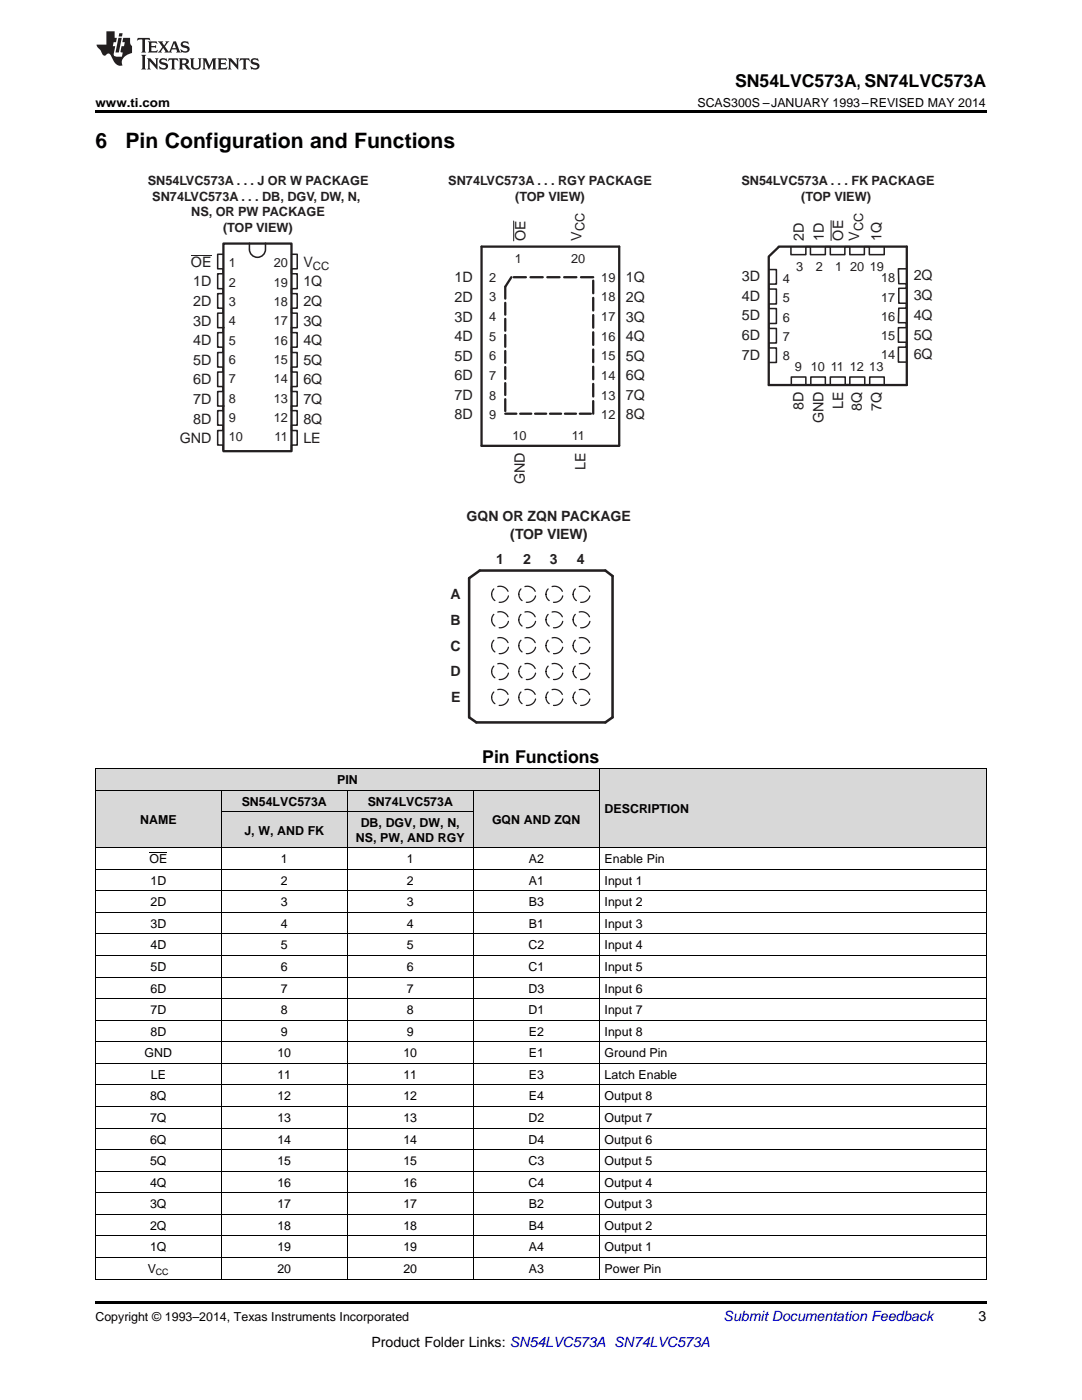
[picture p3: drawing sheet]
<svg xmlns="http://www.w3.org/2000/svg" width="216mm" height="279mm" viewBox="0 0 216 279" stroke-linecap="round" stroke-linejoin="round" font-family="sans-serif">
<g fill="#d8d8d8">
<path d="M19 157.8h25.2v11.4h-25.2z"/>
<path d="M44.2 162.1h25.1v7.1h-25.1z"/>
<path d="M69.3 162.1h25.2v7.1h-25.2z"/>
<path d="M94.5 157.8h25.1v11.4h-25.1z"/>
<path d="M119.6 153.5h77.2v15.7h-77.2z"/>
<path d="M44.2 157.8h25.1v4.3h-25.1z"/>
<path d="M69.3 157.8h25.2v4.3h-25.2z"/>
<path d="M19 153.5h25.2v4.3h-25.2z"/>
<path d="M44.2 153.5h25.1v4.3h-25.1z"/>
<path d="M69.3 153.5h25.2v4.3h-25.2z"/>
<path d="M94.5 153.5h25.1v4.3h-25.1z"/>
</g>
<path d="M19 259.7h177.8v.5h-177.8z" fill="#000"/>
<g fill="none" stroke="#000" stroke-width=".2">
<path d="M19 157.7h100.6M19 153.4h177.8M19.1 153.5v101.8M44.1 157.8v97.5M69.3 157.8v97.5M94.4 157.8v97.5M119.5 153.5v101.8M196.8 153.5v101.8M19 177.8h177.8M19 173.5h177.8M19 169.2h177.8M44.2 162h50.2"/>
<path d="M19 199.3h177.8M19 195h177.8M19 190.7h177.8M19 186.4h177.8M19 182.1h177.8M19 216.5h177.8M19 212.2h177.8M19 207.9h177.8M19 203.6h177.8M19 238h177.8M19 233.7h177.8M19 229.4h177.8"/>
<path d="M19 225.1h177.8M19 220.8h177.8M19 255.3h177.8M19 250.9h177.8M19 246.6h177.8M19 242.3h177.8"/>
</g>
<path d="M93.6 115.4l2.1-1.5h25.1l1.4 1.1v28.2l-1.4 1h-25.7l-1.5-1z" fill="none" stroke="#231f20" stroke-width=".51"/>
<g fill="none" stroke="#231f20" stroke-width=".25" stroke-dasharray="2.5 .9" stroke-dashoffset="1.3">
<path d="M98.1 118.6a1.65 1.65 0 0 1 1.7-1.7 1.65 1.65 0 0 1 1.6 1.8 1.65 1.65 0 0 1-1.9 1.5l-.7-.3-.4-.4-.3-.9M103.5 118.6a1.65 1.65 0 0 1 1.7-1.7 1.65 1.65 0 0 1 1.6 1.8 1.65 1.65 0 0 1-1.9 1.5l-.6-.3-.5-.4-.3-.9M108.9 118.6a1.65 1.65 0 0 1 1.8-1.7 1.65 1.65 0 0 1 1.5 1.8 1.65 1.65 0 0 1-1.9 1.5l-.6-.3-.5-.4-.3-.9M114.4 118.6a1.65 1.65 0 0 1 1.7-1.7 1.65 1.65 0 0 1 1.5 1.8 1.65 1.65 0 0 1-1.9 1.5l-.6-.3-.5-.4-.2-.9M98.1 139.2a1.65 1.65 0 0 1 1.7-1.7 1.65 1.65 0 0 1 1.6 1.8 1.65 1.65 0 0 1-1.9 1.5l-.7-.3-.4-.4-.3-.9M98.1 128.8a1.65 1.65 0 0 1 1.7-1.6 1.65 1.65 0 0 1 1.6 1.8 1.65 1.65 0 0 1-1.9 1.4l-.7-.2-.4-.5-.3-.9M98.1 134a1.65 1.65 0 0 1 1.7-1.7 1.65 1.65 0 0 1 1.6 1.8 1.65 1.65 0 0 1-1.9 1.5l-.7-.3-.4-.4-.3-.9M98.1 123.7a1.65 1.65 0 0 1 1.7-1.7 1.65 1.65 0 0 1 1.6 1.8 1.65 1.65 0 0 1-1.9 1.5l-.7-.3-.4-.4-.3-.9M103.5 139.2a1.65 1.65 0 0 1 1.7-1.7 1.65 1.65 0 0 1 1.6 1.8 1.65 1.65 0 0 1-1.9 1.5l-.6-.3-.5-.4-.3-.9M103.5 134a1.65 1.65 0 0 1 1.7-1.7 1.65 1.65 0 0 1 1.6 1.8 1.65 1.65 0 0 1-1.9 1.5l-.6-.3-.5-.4-.3-.9M103.5 128.8a1.65 1.65 0 0 1 1.7-1.6 1.65 1.65 0 0 1 1.6 1.8 1.65 1.65 0 0 1-1.9 1.4l-.6-.2-.5-.5-.3-.9M103.5 123.7a1.65 1.65 0 0 1 1.7-1.7 1.65 1.65 0 0 1 1.6 1.8 1.65 1.65 0 0 1-1.9 1.5l-.6-.3-.5-.4-.3-.9"/>
<path d="M108.9 134a1.65 1.65 0 0 1 1.8-1.7 1.65 1.65 0 0 1 1.5 1.8 1.65 1.65 0 0 1-1.9 1.5l-.6-.3-.5-.4-.3-.9M108.9 128.8a1.65 1.65 0 0 1 1.8-1.6 1.65 1.65 0 0 1 1.5 1.8 1.65 1.65 0 0 1-1.9 1.4l-.6-.2-.5-.5-.3-.9M108.9 123.7a1.65 1.65 0 0 1 1.8-1.7 1.65 1.65 0 0 1 1.5 1.8 1.65 1.65 0 0 1-1.9 1.5l-.6-.3-.5-.4-.3-.9M108.9 139.2a1.65 1.65 0 0 1 1.8-1.7 1.65 1.65 0 0 1 1.5 1.8 1.65 1.65 0 0 1-1.9 1.5l-.6-.3-.5-.4-.3-.9M114.4 134a1.65 1.65 0 0 1 1.7-1.7 1.65 1.65 0 0 1 1.5 1.8 1.65 1.65 0 0 1-1.9 1.5l-.6-.3-.5-.4-.2-.9M114.4 128.8a1.65 1.65 0 0 1 1.7-1.6 1.65 1.65 0 0 1 1.5 1.8 1.65 1.65 0 0 1-1.9 1.4l-.6-.2-.5-.5-.2-.9M114.4 123.7a1.65 1.65 0 0 1 1.7-1.7 1.65 1.65 0 0 1 1.5 1.8 1.65 1.65 0 0 1-1.9 1.5l-.6-.3-.5-.4-.2-.9M114.4 139.2a1.65 1.65 0 0 1 1.7-1.7 1.65 1.65 0 0 1 1.5 1.8 1.65 1.65 0 0 1-1.9 1.5l-.6-.3-.5-.4-.2-.9"/>
</g>
<path d="M44.6 48.6h13.6v41.4h-13.6zM123.6 88.9v-39.7h-27.5v39.8h27.5" fill="none" stroke="#231f20" stroke-width=".46"/>
<path d="M102 55.3l-1.2 1.9M100.8 82.6h17.6" fill="none" stroke="#231f20" stroke-width=".46" stroke-dasharray="2.2 .8"/>
<path d="M100.8 57.2v25.4" fill="none" stroke="#231f20" stroke-width=".46" stroke-dasharray="2.4 .8"/>
<path d="M118.4 82.6v-27.3" fill="none" stroke="#231f20" stroke-width=".46" stroke-dasharray="2.5 .9"/>
<path d="M118.4 55.3h-16.4" fill="none" stroke="#231f20" stroke-width=".46" stroke-dasharray="2.4 .9"/>
<path d="M49.8 48.5v1.3a1.6 1.6 0 0 0 1.6 1.6 1.6 1.6 0 0 0 1.6-1.6v-1.3M58.2 50.7h1.1v2.9h-1.1v1h1.1v3h-1.1v1h1.1v2.9h-1.1v1h1.1v2.9h-1.1M44.5 82h-1.1v2.9h1.1v1h-1.1v2.9h1.1v1" fill="none" stroke="#231f20" stroke-width=".31"/>
<path d="M38.1 50.9h4.1" fill="none" stroke="#231f20" stroke-width=".2"/>
<circle cx="58.2" cy="65.4" r=".15" fill="#231f20"/>
<path d="M58.2 65.4v1h1.1v2.9h-1.1v1.1h1.1v2.9h-1.1v.9h1.1v2.9h-1.1v1h1.1v2.9h-1.1" fill="none" stroke="#231f20" stroke-width=".31"/>
<circle cx="58.2" cy="81" r=".15" fill="#231f20"/>
<path d="M44.5 50.7h-1.1v2.9h1.1v1h-1.1v3h1.1v1h-1.1v2.9h1.1v1h-1.1v2.9h1.1M58.2 82h1.1v2.9h-1.1v1h1.1v2.9h-1.1v1M58.2 81v1" fill="none" stroke="#231f20" stroke-width=".31"/>
<circle cx="44.5" cy="65.4" r=".15" fill="#231f20"/>
<path d="M44.5 65.4v1h-1.1v2.9h1.1v1.1h-1.1v2.9h1.1v.9h-1.1v2.9h1.1v1h-1.1v2.9h1.1" fill="none" stroke="#231f20" stroke-width=".31"/>
<circle cx="44.5" cy="81" r=".15" fill="#231f20"/>
<path d="M153.4 53.8h1.5v2.9h-1.5v1h1.5v3h-1.5v.9h1.5v3h-1.5v.9h1.5v2.9h-1.5v1h1.5v2.9h-1.5M157.8 49.2v1.6h3v-1.6h.9v1.6h3v-1.6h1v1.6h2.9v-1.6h1v1.6h2.9v-1.6h1v1.6h2.9v-1.6M180.9 53.6h-1.6v3h1.6v.9h-1.6v3h1.6v1h-1.6v2.9h1.6v1h-1.6v2.9h1.6v1h-1.6v3h1.6M157.9 76.8v-1.6h2.9v1.6h1v-1.6h2.9v1.6h1v-1.6h3v1.6h.9v-1.6h2.9v1.6h1v-1.6h2.9v1.6M168.5 76.8h1M44.5 81v1" fill="none" stroke="#231f20" stroke-width=".31"/>
<path d="M155.4 49.2h25.5v27.6h-27.5v-25.6l2-1.9" fill="none" stroke="#231f20" stroke-width=".46"/>
<path d="M102.5 44.1v4M165.8 44v4" fill="none" stroke="#231f20" stroke-width=".2"/>
<path d="M19 22h177.8v.5h-177.8z" fill="#000"/>
<g fill="#231f20">
<path d="M27.5 7.6l-.1 .5 .4-.2h.6v.1v2.1l-.2 .4h1l-.3-.4v-2.1l.1-.1h.5l.5 .2-.2-.5zM29.5 8.3l.2 .3v1.5l-.2 .4h1.8l.2-.6a1.04 1.04 0 0 1-1.3 .2v-.7h.6l.3 .2v-.6l-.3 .2h-.6v-.6l.8-.1 .4 .3-.2-.5zM31.5 8.3l.9 1.1-.9 1.1h.8l-.2-.2 .5-.7 .4 .7-.2 .2h1.5l-.1-.2 .1-.4h.9l.1 .4-.2 .2h1l-.3-.3-.7-1.9h-.5l-.9 2-.8-1 .9-1h-.8l.1 .3-.3 .5-.4-.6 .2-.2zM34.7 8.6l.4 1h-.7zM36.3 8.4a.63 .63 0 0 0-.2 .7 .63 .63 0 0 0 .6 .4l.6 .2 .1 .2a.75 .75 0 0 1-.7 .4 .75 .75 0 0 1-.6-.5l.1 .7 .1-.1a1.11 1.11 0 0 0 1.5-.6 1.13 1.13 0 0 0-1.2-.8l-.1-.4a1.04 1.04 0 0 1 1.2 .2l-.2-.5-.1 .1-.5-.2zM28.2 10.9l.2 .4v2.2l-.2 .4h1l-.3-.4v-2.2l.3-.4zM29.3 11.6l.3 .4v1.5l-.3 .4h.8l-.2-.4v-1.3l1.5 1.7v-1.9l.2-.4h-.7l.2 .4v.9l-1.1-1.3zM32 11.8a.62 .62 0 0 0-.2 .7 .62 .62 0 0 0 .6 .4l.6 .1 .1 .3a.76 .76 0 0 1-.7 .3 .76 .76 0 0 1-.6-.4l.1 .7 .1-.1a1.11 1.11 0 0 0 1.5-.6 1.13 1.13 0 0 0-1.2-.8l-.1-.4a1.04 1.04 0 0 1 1.2 .2l-.2-.6-.1 .1-.5-.1zM33.7 11.6l-.2 .6a.61 .61 0 0 1 .8-.3v1.6l-.2 .4h.9l-.2-.4v-1.6a.63 .63 0 0 1 .8 .3l-.2-.6zM35.6 11.6l.3 .4v1.5l-.3 .4h1l-.2-.2v-.8l.5 .2a.76 .76 0 0 0 1.2 .7l-1-1a.58 .58 0 0 0 .6-.5 .58 .58 0 0 0-.5-.6zM36.4 11.9h.1a.45 .45 0 0 1 .5 .1 .45 .45 0 0 1 .1 .5l-.7 .2zM37.9 11.6l.2 .2a2.17 2.17 0 0 0 .3 1.9 .99 .99 0 0 0 1.6-.6v-1.1l.2-.4h-.7l.2 .2a1.92 1.92 0 0 1-.2 1.8 .6 .6 0 0 1-.9-.5v-1.1l.2-.4zM40.4 11.6l.2 .4v1.5l-.2 .4h.7l-.2-.4v-1.4l.8 1.8 .8-1.8v1.4l-.2 .4h.9l-.2-.4v-1.5l.2-.4h-.8l-.6 1.5-.6-1.5zM43.4 11.6l.2 .4v1.5l-.2 .4h1.8l.2-.6a1.04 1.04 0 0 1-1.3 .1v-.6h.5l.4 .2v-.6l-.4 .2h-.5v-.7h.8l.3 .3-.1-.6zM45.5 11.6l.2 .4v1.5l-.2 .4h.7l-.2-.4v-1.3l1.5 1.7v-1.9l.2-.4h-.7l.2 .4v.9l-1.1-1.3zM47.9 11.6l-.1 .6a.61 .61 0 0 1 .8-.3v1.6l-.3 .4h1l-.3-.4 .1-1.6a.63 .63 0 0 1 .7 .3l-.1-.6zM50.2 11.8a.62 .62 0 0 0-.2 .7 .62 .62 0 0 0 .6 .4l.6 .1 .2 .3a.76 .76 0 0 1-.8 .3 .76 .76 0 0 1-.6-.4l.1 .7 .2-.1a1.11 1.11 0 0 0 1.5-.6 1.13 1.13 0 0 0-1.3-.8l-.1-.4a1.04 1.04 0 0 1 1.2 .2l-.1-.6-.2 .1-.5-.1z"/>
<path d="M21.2 6.3v2.6h-1.9l.1 .4 .7 .9a.91 .91 0 0 0 1 .8 .56 .56 0 0 1 .5-.3 .56 .56 0 0 1 .5 .3l.4 .8a1.53 1.53 0 0 0 1.9 1.2 1.54 1.54 0 0 1 1-2.1l.9-.3v-1.4a1.52 1.52 0 0 1-.3-1.6h-1.4l-.2 .8h.5l-.2 .8h-.4l-.2 1v.2l.4 .1-.2 .8a1.93 1.93 0 0 1-1.6-.3l.3-1.8h-.5l.2-.8h.4l.2-.8h-.4v-1.3zM23.6 7.6l-.6 2.9h.7l.6-2.9zM23.8 6.6l-.1 .7h.6l.2-.7z"/>
</g>
<path d="M29.8 170.1h3.6" fill="none" stroke="#000" stroke-width=".2"/>
<g font-size="4.2">
<text x="19" y="29.6">6</text>
<text x="25" y="29.6">Pin Configuration and Functions</text>
</g>
<g font-size="3.5">
<text x="146.7" y="17.3">SN54LVC573A, SN74LVC573A</text>
<text x="96.2" y="152.2">Pin Functions</text>
</g>
<g font-size="2.9" fill="#231f20">
<text x="116" y="48" transform="rotate(-90 116 48)">V</text>
<text x="160.4" y="48" transform="rotate(-90 160.4 48)">2D</text>
<text x="164.4" y="48" transform="rotate(-90 164.4 48)">1D</text>
<text x="168.3" y="48" transform="rotate(-90 168.3 48)">OE</text>
<text x="171.4" y="48" transform="rotate(-90 171.4 48)">V</text>
<text x="175.9" y="48" transform="rotate(-90 175.9 48)">1Q</text>
<text x="38.1" y="53.3">OE</text>
<text x="60.5" y="53.3">V</text>
<text x="104.9" y="48.1" transform="rotate(-90 104.9 48.1)">OE</text>
<text x="38.6" y="57.2">1D</text>
<text x="60.5" y="57.2">1Q</text>
<text x="90.7" y="56.3">1D</text>
<text x="124.9" y="56.3">1Q</text>
<text x="148.1" y="56">3D</text>
<text x="148.1" y="60">4D</text>
<text x="182.3" y="55.9">2Q</text>
<text x="182.3" y="59.9">3Q</text>
<text x="38.6" y="61.1">2D</text>
<text x="38.6" y="65">3D</text>
<text x="60.5" y="61.1">2Q</text>
<text x="60.5" y="65">3Q</text>
<text x="90.7" y="60.2">2D</text>
<text x="90.7" y="64.2">3D</text>
<text x="124.9" y="60.2">2Q</text>
<text x="124.9" y="64.2">3Q</text>
<text x="148.1" y="63.9">5D</text>
<text x="182.3" y="63.9">4Q</text>
<text x="38.6" y="68.9">4D</text>
<text x="60.5" y="68.9">4Q</text>
<text x="90.7" y="68.1">4D</text>
<text x="90.7" y="72">5D</text>
<text x="124.9" y="68.1">4Q</text>
<text x="124.9" y="72">5Q</text>
<text x="148.1" y="67.8">6D</text>
<text x="148.1" y="71.8">7D</text>
<text x="182.3" y="67.8">5Q</text>
<text x="182.3" y="71.7">6Q</text>
<text x="38.6" y="72.8">5D</text>
<text x="38.6" y="76.7">6D</text>
<text x="60.5" y="72.8">5Q</text>
<text x="60.5" y="76.7">6Q</text>
<text x="90.7" y="75.8">6D</text>
<text x="124.9" y="75.9">6Q</text>
<text x="38.6" y="80.7">7D</text>
<text x="60.5" y="80.7">7Q</text>
<text x="90.7" y="79.7">7D</text>
<text x="90.7" y="83.7">8D</text>
<text x="124.9" y="79.7">7Q</text>
<text x="124.9" y="83.7">8Q</text>
<text x="160.3" y="81.8" transform="rotate(-90 160.3 81.8)">8D</text>
<text x="168.3" y="81.7" transform="rotate(-90 168.3 81.7)">LE</text>
<text x="171.9" y="82" transform="rotate(-90 171.9 82)">8Q</text>
<text x="175.9" y="82" transform="rotate(-90 175.9 82)">7Q</text>
<text x="35.9" y="88.4">GND</text>
<text x="38.6" y="84.5">8D</text>
<text x="60.5" y="84.5">8Q</text>
<text x="60.5" y="88.4">LE</text>
<text x="164.3" y="84.5" transform="rotate(-90 164.3 84.5)">GND</text>
<text x="116.8" y="93.8" transform="rotate(-90 116.8 93.8)">LE</text>
<text x="104.7" y="96.6" transform="rotate(-90 104.7 96.6)">GND</text>
</g>
<g font-size="2.8" fill="#231f20">
<text x="93.1" y="104">GQN OR ZQN PACKAGE</text>
<text x="101.8" y="107.5">(TOP VIEW)</text>
<text x="99" y="112.6">1</text>
<text x="104.4" y="112.6">2</text>
<text x="109.7" y="112.6">3</text>
<text x="115.1" y="112.6">4</text>
<text x="89.9" y="119.5">A</text>
<text x="89.9" y="124.7">B</text>
<text x="89.9" y="129.9">C</text>
<text x="89.9" y="134.9">D</text>
<text x="90.1" y="140.1">E</text>
</g>
<text font-size="2.8" fill="#0000c8" x="144.4" y="263.6">Submit Documentation Feedback</text>
<g font-size="2.8">
<text x="195.3" y="263.6">3</text>
<text x="74.1" y="268.9">Product Folder Links: SN54LVC573A SN74LVC573A</text>
</g>
<g font-size="2.5">
<text x="19" y="21.4">www.ti.com</text>
<text x="139.2" y="21.4">SCAS300S –JANUARY 1993–REVISED MAY 2014</text>
<text x="48.2" y="160.8">SN54LVC573A</text>
<text x="67.3" y="156.5">PIN</text>
<text x="73.4" y="160.8">SN74LVC573A</text>
<text x="28" y="164.4">NAME</text>
<text x="48.8" y="166.5">J, W, AND FK</text>
<text x="71" y="168">NS, PW, AND RGY</text>
<text x="72" y="165.1">DB, DGV, DW, N,</text>
<text x="98.2" y="164.4">GQN AND ZQN</text>
<text x="120.6" y="162.2">DESCRIPTION</text>
<text x="29.8" y="172.3">OE</text>
<text x="56" y="172.3">1</text>
<text x="81.2" y="172.3">1</text>
<text x="105.5" y="172.3">A2</text>
<text x="120.6" y="172.3">Enable Pin</text>
<text x="30" y="176.6">1D</text>
<text x="56" y="176.6">2</text>
<text x="81.2" y="176.6">2</text>
<text x="105.5" y="176.6">A1</text>
<text x="120.6" y="176.6">Input 1</text>
<text x="30" y="180.9">2D</text>
<text x="30" y="185.2">3D</text>
<text x="56" y="180.9">3</text>
<text x="56" y="185.2">4</text>
<text x="81.2" y="180.9">3</text>
<text x="81.2" y="185.2">4</text>
<text x="105.5" y="180.9">B3</text>
<text x="105.5" y="185.2">B1</text>
<text x="120.6" y="180.9">Input 2</text>
<text x="120.6" y="185.2">Input 3</text>
<text x="30" y="189.5">4D</text>
<text x="56" y="189.5">5</text>
<text x="81.2" y="189.5">5</text>
<text x="105.4" y="189.5">C2</text>
<text x="120.6" y="189.5">Input 4</text>
<text x="30" y="193.8">5D</text>
<text x="56" y="193.8">6</text>
<text x="81.2" y="193.8">6</text>
<text x="105.4" y="193.8">C1</text>
<text x="120.6" y="193.8">Input 5</text>
<text x="30" y="198.1">6D</text>
<text x="30" y="202.4">7D</text>
<text x="56" y="198.1">7</text>
<text x="56" y="202.4">8</text>
<text x="81.2" y="198.1">7</text>
<text x="81.2" y="202.4">8</text>
<text x="105.4" y="198.1">D3</text>
<text x="105.4" y="202.4">D1</text>
<text x="120.6" y="198.1">Input 6</text>
<text x="120.6" y="202.4">Input 7</text>
<text x="30" y="206.7">8D</text>
<text x="56" y="206.7">9</text>
<text x="81.2" y="206.7">9</text>
<text x="105.5" y="206.7">E2</text>
<text x="120.6" y="206.7">Input 8</text>
<text x="28.9" y="211">GND</text>
<text x="30.1" y="215.3">LE</text>
<text x="55.4" y="211">10</text>
<text x="55.4" y="215.3">11</text>
<text x="80.5" y="211">10</text>
<text x="80.5" y="215.3">11</text>
<text x="105.5" y="211">E1</text>
<text x="105.5" y="215.3">E3</text>
<text x="120.6" y="211">Ground Pin</text>
<text x="120.6" y="215.3">Latch Enable</text>
<text x="30" y="219.6">8Q</text>
<text x="55.4" y="219.6">12</text>
<text x="80.5" y="219.6">12</text>
<text x="105.5" y="219.6">E4</text>
<text x="120.6" y="219.6">Output 8</text>
<text x="30" y="223.9">7Q</text>
<text x="55.4" y="223.9">13</text>
<text x="80.5" y="223.9">13</text>
<text x="105.4" y="223.9">D2</text>
<text x="120.6" y="223.9">Output 7</text>
<text x="30" y="228.2">6Q</text>
<text x="30" y="232.5">5Q</text>
<text x="55.4" y="228.2">14</text>
<text x="55.4" y="232.5">15</text>
<text x="80.5" y="228.2">14</text>
<text x="80.5" y="232.5">15</text>
<text x="105.4" y="228.2">D4</text>
<text x="105.4" y="232.5">C3</text>
<text x="120.6" y="228.2">Output 6</text>
<text x="120.6" y="232.5">Output 5</text>
<text x="30" y="236.8">4Q</text>
<text x="55.4" y="236.8">16</text>
<text x="80.5" y="236.8">16</text>
<text x="105.4" y="236.8">C4</text>
<text x="120.6" y="236.8">Output 4</text>
<text x="30" y="241.1">3Q</text>
<text x="30" y="245.4">2Q</text>
<text x="55.4" y="241.1">17</text>
<text x="55.4" y="245.4">18</text>
<text x="80.5" y="241.1">17</text>
<text x="80.5" y="245.4">18</text>
<text x="105.5" y="241.1">B2</text>
<text x="105.5" y="245.4">B4</text>
<text x="120.6" y="241.1">Output 3</text>
<text x="120.6" y="245.4">Output 2</text>
<text x="30" y="249.7">1Q</text>
<text x="55.4" y="249.7">19</text>
<text x="80.5" y="249.7">19</text>
<text x="105.5" y="249.7">A4</text>
<text x="120.6" y="249.7">Output 1</text>
<text x="29.5" y="254">V</text>
<text x="55.4" y="254">20</text>
<text x="80.5" y="254">20</text>
<text x="105.5" y="254">A3</text>
<text x="120.6" y="254">Power Pin</text>
<text x="19" y="263.6">Copyright © 1993–2014, Texas Instruments Incorporated</text>
</g>
<g font-size="2.5" fill="#231f20">
<text x="29.5" y="36.9">SN54LVC573A . . . J OR W PACKAGE</text>
<text x="30.4" y="40.1">SN74LVC573A . . . DB, DGV, DW, N,</text>
<text x="89.4" y="36.9">SN74LVC573A . . . RGY PACKAGE</text>
<text x="102.8" y="40.1">(TOP VIEW)</text>
<text x="148" y="36.9">SN54LVC573A . . . FK PACKAGE</text>
<text x="159.9" y="40.1">(TOP VIEW)</text>
<text x="38.2" y="43.2">NS, OR PW PACKAGE</text>
<text x="44.5" y="46.4">(TOP VIEW)</text>
<text x="116.6" y="46.2" transform="rotate(-90 116.6 46.2)">CC</text>
<text x="172.2" y="46.2" transform="rotate(-90 172.2 46.2)">CC</text>
<text x="45.6" y="53.3">1</text>
<text x="54.7" y="53.3">20</text>
<text x="102.7" y="52.4">1</text>
<text x="113.9" y="52.4">20</text>
<text x="45.6" y="57.2">2</text>
<text x="54.7" y="57.2">19</text>
<text x="97.6" y="56.2">2</text>
<text x="120" y="56.2">19</text>
<text x="156.2" y="56.5">4</text>
<text x="158.9" y="54">3</text>
<text x="162.8" y="54">2</text>
<text x="166.7" y="54">1 20 19</text>
<text x="175.8" y="56.3">18</text>
<text x="45.6" y="61">3</text>
<text x="45.6" y="64.9">4</text>
<text x="54.7" y="61">18</text>
<text x="54.7" y="64.9">17</text>
<text x="97.6" y="60.1">3</text>
<text x="97.6" y="64.1">4</text>
<text x="120" y="60.1">18</text>
<text x="120" y="64.1">17</text>
<text x="156.2" y="60.4">5</text>
<text x="156.2" y="64.2">6</text>
<text x="175.8" y="60.2">17</text>
<text x="175.8" y="64">16</text>
<text x="45.6" y="68.8">5</text>
<text x="54.7" y="68.8">16</text>
<text x="97.6" y="68">5</text>
<text x="97.6" y="71.9">6</text>
<text x="120" y="68">16</text>
<text x="120" y="71.9">15</text>
<text x="156.2" y="68.1">7</text>
<text x="156.2" y="71.9">8</text>
<text x="175.8" y="67.9">15</text>
<text x="175.8" y="71.7">14</text>
<text x="45.6" y="72.6">6</text>
<text x="45.6" y="76.5">7</text>
<text x="54.7" y="72.6">15</text>
<text x="54.7" y="76.5">14</text>
<text x="97.6" y="75.8">7</text>
<text x="120" y="75.8">14</text>
<text x="158.6" y="74">9</text>
<text x="161.8" y="74">10 11 12 13</text>
<text x="45.6" y="80.4">8</text>
<text x="54.7" y="80.4">13</text>
<text x="97.6" y="79.7">8</text>
<text x="97.6" y="83.6">9</text>
<text x="120" y="79.7">13</text>
<text x="120" y="83.6">12</text>
<text x="45.6" y="84.2">9</text>
<text x="45.6" y="88.1">10</text>
<text x="54.7" y="84.2">12</text>
<text x="54.8" y="88.1">11</text>
<text x="102.3" y="87.8">10</text>
<text x="114.1" y="87.8">11</text>
</g>
<text font-size="2.3" fill="#231f20" x="62.4" y="53.9">CC</text>
<text font-size="1.8" x="31.1" y="254.5">CC</text>
</svg>
